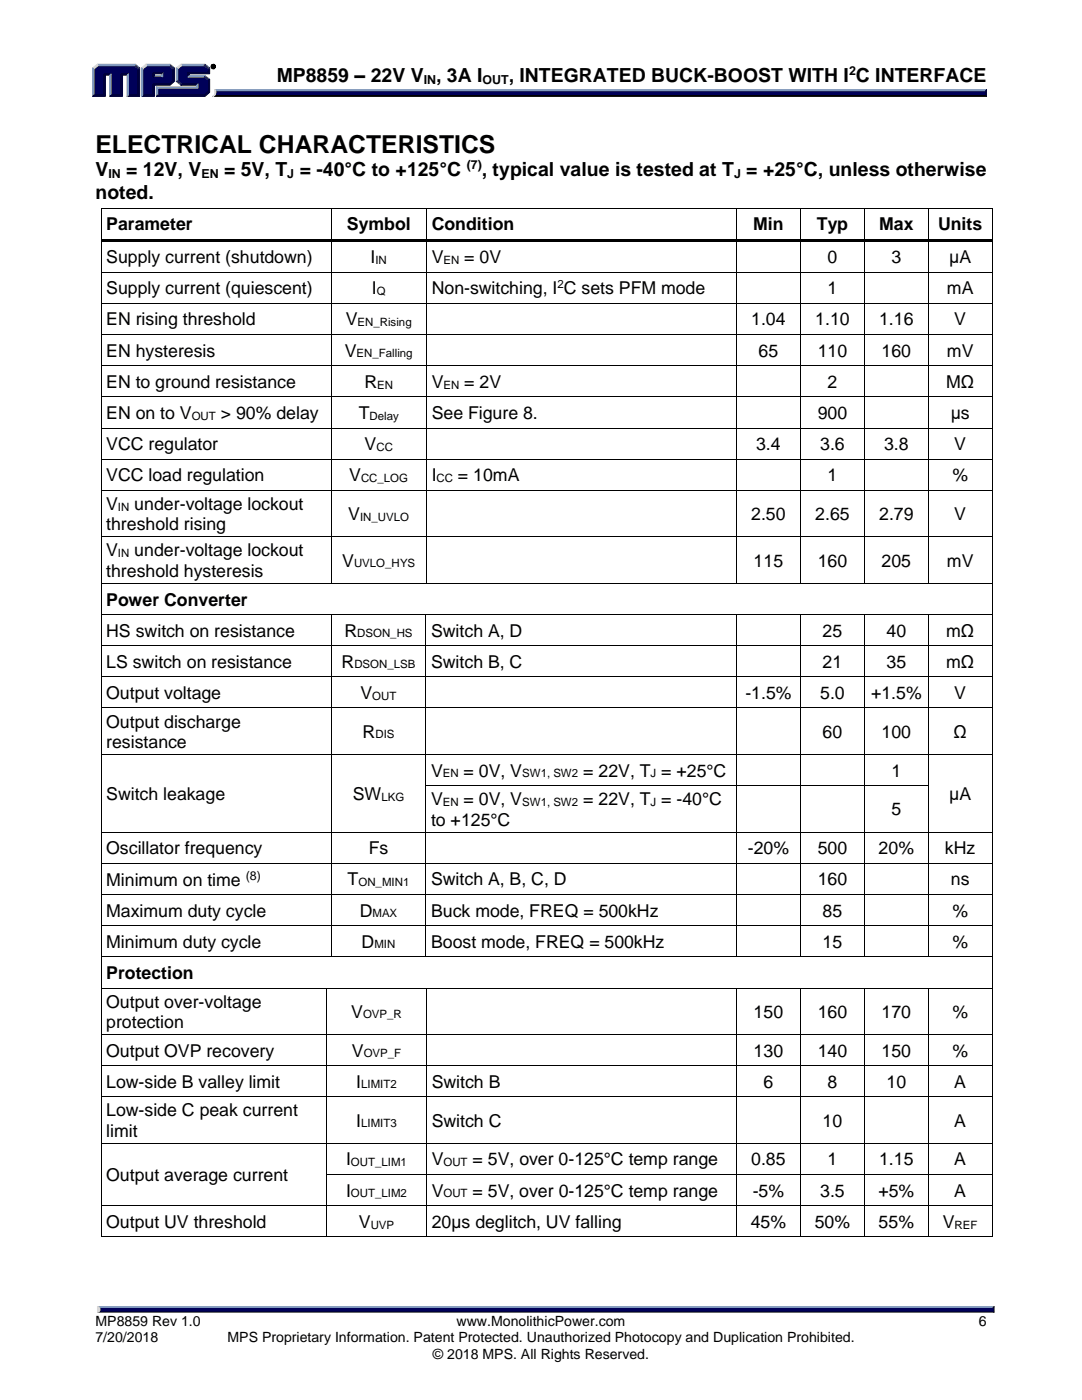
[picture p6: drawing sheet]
<svg xmlns="http://www.w3.org/2000/svg" width="216mm" height="279mm" viewBox="0 0 216 279" stroke-linecap="round" stroke-linejoin="round" font-family="sans-serif">
<g fill="#000" stroke="#000" stroke-width=".2">
<path d="M43 18.6h153.5l.4 .6h-154.4a.55 .55 0 0 0 .5-.6zM19.9 261.3h178.1l.4 .7h-178.9z"/>
<path d="M42.1 13.3a.45 .45 0 0 1 .9 0 .45 .45 0 0 1-.9 0zM42.2 13.2a.36 .36 0 0 0 .7 0 .36 .36 0 0 0-.7 0zM42.4 13.1h.4l-.2 .2 .2 .2-.3-.2-.1 .2zM42.5 13.1l.1 .2v-.1z"/>
</g>
<g fill="#7f99bf" stroke="#7f99bf" stroke-width=".2">
<path d="M19.5 260.7h178.9l-.4 .6h-178.1z"/>
<path d="M42.9 17.9h154l-.4 .7h-153.5z"/>
<path d="M30.8 15.1h1.4l.3 .3h-1.9z"/>
<path d="M36.1 12.8h4.8l-.2 .3h-4.4z"/>
<path d="M35.2 13.5l.2 .3v2.3l-.2 .2z"/>
<path d="M31.2 17.3h8v-.3l.3-.3v.9h-8z"/>
<path d="M31.2 17.3l.3 .3v1.4l-.3 .2z"/>
<path d="M37.8 15.1h3.1l-.2 .3h-3.2z"/>
<path d="M29.1 12.8h4.8l-.2 .3h-4.4z"/>
<path d="M28.2 13.5l.3 .3v5.2l-.3 .2z"/>
<path d="M32.2 14.7l.3-.2v.9l-.3-.3z"/>
<path d="M19.4 12.8h7.6l-.2 .3h-7.2z"/>
<path d="M18.5 13.5l.3 .3v5.2l-.3 .2z"/>
<path d="M22.2 14.7v4.3l-.3 .2v-4.2z"/>
<path d="M25.4 15l.2-.3v4.3l-.2 .2z"/>
</g>
<g fill="#000026" stroke="#000026" stroke-width=".2">
<path d="M198.4 260.7v1.3l-.4-.4v-.5z"/>
<path d="M196.9 17.9v1.3l-.4-.3v-.6z"/>
<path d="M36.3 16.7h3.2l-.3 .3h-3.1z"/>
<path d="M37.5 14.5h4.1v-.7l.2-.3v1.2h-4v.4l-.3 .3z"/>
<path d="M31.2 19.2l.3-.2h9.2l.9-.7v-2.3l.2-.2v2.6l-.9 .8z"/>
<path d="M30.6 16.7h3.1l.8-.6v-2.3l.3-.3v2.8l-.9 .7h-3.1v2.2h-2.6l.3-.2h2.1z"/>
<path d="M30.6 14.5h1.9l-.3 .2h-1.4v.4l-.2 .3z"/>
<path d="M27.6 13.8l.3-.3v5.7h-2.5l.2-.2h2z"/>
<path d="M20.8 14.7h1.4l-.3 .3h-.9v4.2h-2.5l.3-.2h2z"/>
<path d="M24.2 14.7h1.4l-.2 .3h-1v4.2h-2.5l.3-.2h2z"/>
</g>
<g fill="#000059" stroke="#000059" stroke-width=".2">
<path d="M19.9 261.1h178.1v.5h-178.1z"/>
<path d="M43.1 18.3h153.4v.6h-153.5z"/>
<path d="M18.8 13.8l.8-.7h7.2l.8 .7v5.2h-2v-4.3h-1.4v4.3h-2v-4.3h-1.4v4.3h-2z"/>
<path d="M28.5 13.8l.8-.7h2.2v1.4h-.9v.9h1.9v-.9h-1.3v-1.4h2.5l.8 .7v2.3l-.8 .6h-3.1v2.3h-2.1z"/>
<path d="M31.4 17.6h8v-.9h-3.1l-.9-.6v-2.3l.9-.7h4.4l.9 .7v.7h-4.1v.9h3.2l.9 .6v2.3l-.9 .7h-9.3z"/>
</g>
<g fill="#d9d9d9" stroke="#d9d9d9" stroke-width=".2">
<path d="M19.5 260.7l.4 .4v.5l-.4 .4z"/>
<path d="M42.9 17.9a.87 .87 0 0 1-.4 1.3h-.1l.5-.5z"/>
<path d="M35.2 13.5l.9-.7 .2 .3-.9 .7z"/>
<path d="M28.2 13.5l.9-.7 .2 .3-.8 .7z"/>
<path d="M18.5 13.5l.9-.7 .2 .3-.8 .7z"/>
</g>
<g fill="#195999" stroke="#195999" stroke-width=".2">
<path d="M35.2 16.3l.2-.2 .9 .6-.2 .3z"/>
<path d="M40.9 15.1l.9 .7-.2 .2-.9-.6z"/>
<path d="M33.9 12.8l.9 .7-.3 .3-.8-.7z"/>
<path d="M27 12.8l.9 .7-.3 .3-.8-.7z"/>
<path d="M40.9 12.8l.9 .7-.2 .3-.9-.7z"/>
</g>
<g fill="#000">
<path d="M20.1 41.5h.2v.7h-.2z" fill-rule="evenodd"/>
<path d="M20.1 41.5h.2v.2h-.2z" fill-rule="evenodd"/>
<path d="M20.1 47.7h.2v1.1h-.2z" fill-rule="evenodd"/>
<path d="M20.1 54.3h.2v.7h-.2z" fill-rule="evenodd"/>
<path d="M20.3 47.7h45.7v.6h-45.7z" fill-rule="evenodd"/>
<path d="M66 41.7h.2v.5h-.2z" fill-rule="evenodd"/>
<path d="M66 41.5h.2v.2h-.2z" fill-rule="evenodd"/>
<path d="M66 48.3h.2v.5h-.2z" fill-rule="evenodd"/>
<path d="M66 47.7h.5v.6h-.5z" fill-rule="evenodd"/>
<path d="M66 54.3h.2v.7h-.2z" fill-rule="evenodd"/>
<path d="M66.5 47.7h18.5v.6h-18.5z" fill-rule="evenodd"/>
<path d="M85 41.7h.2v.5h-.2z" fill-rule="evenodd"/>
<path d="M85 41.5h.2v.2h-.2z" fill-rule="evenodd"/>
<path d="M85 48.3h.2v.5h-.2z" fill-rule="evenodd"/>
<path d="M85 47.7h.6v.6h-.6z" fill-rule="evenodd"/>
<path d="M85 54.3h.2v.7h-.2z" fill-rule="evenodd"/>
<path d="M85.6 47.7h61.3v.6h-61.3z" fill-rule="evenodd"/>
<path d="M146.9 41.7h.1v.5h-.1z" fill-rule="evenodd"/>
<path d="M146.9 41.5h.1v.2h-.1z" fill-rule="evenodd"/>
<path d="M146.9 48.3h.1v.5h-.1z" fill-rule="evenodd"/>
<path d="M146.9 47.7h.5v.6h-.5z" fill-rule="evenodd"/>
<path d="M146.9 54.3h.1v.7h-.1z" fill-rule="evenodd"/>
<path d="M147.4 47.7h12.3v.6h-12.3z" fill-rule="evenodd"/>
<path d="M159.7 41.7h.1v.5h-.1z" fill-rule="evenodd"/>
<path d="M159.7 41.5h.1v.2h-.1z" fill-rule="evenodd"/>
<path d="M159.7 48.3h.1v.5h-.1z" fill-rule="evenodd"/>
<path d="M159.7 47.7h.5v.6h-.5z" fill-rule="evenodd"/>
<path d="M159.7 54.3h.1v.7h-.1z" fill-rule="evenodd"/>
<path d="M160.2 47.7h12.2v.6h-12.2z" fill-rule="evenodd"/>
<path d="M172.4 41.7h.2v.5h-.2z" fill-rule="evenodd"/>
<path d="M172.4 41.5h.2v.2h-.2z" fill-rule="evenodd"/>
<path d="M172.4 48.3h.2v.5h-.2z" fill-rule="evenodd"/>
<path d="M172.4 47.7h.5v.6h-.5z" fill-rule="evenodd"/>
<path d="M172.4 54.3h.2v.7h-.2z" fill-rule="evenodd"/>
<path d="M172.9 47.7h12.2v.6h-12.2z" fill-rule="evenodd"/>
<path d="M185.1 41.7h.2v.5h-.2z" fill-rule="evenodd"/>
<path d="M185.1 41.5h.2v.2h-.2z" fill-rule="evenodd"/>
<path d="M185.1 48.3h.2v.5h-.2z" fill-rule="evenodd"/>
<path d="M185.1 47.7h.6v.6h-.6z" fill-rule="evenodd"/>
<path d="M185.1 54.3h.2v.7h-.2z" fill-rule="evenodd"/>
<path d="M185.7 47.7h12.2v.6h-12.2z" fill-rule="evenodd"/>
<path d="M197.9 41.5h.2v.7h-.2z" fill-rule="evenodd"/>
<path d="M197.9 41.5h.2v.2h-.2z" fill-rule="evenodd"/>
<path d="M197.9 47.7h.2v1.1h-.2z" fill-rule="evenodd"/>
<path d="M197.9 54.3h.2v.7h-.2z" fill-rule="evenodd"/>
<path d="M20.1 60.5h.2v.7h-.2z" fill-rule="evenodd"/>
<path d="M20.1 66.7h.2v.7h-.2z" fill-rule="evenodd"/>
<path d="M20.1 72.9h.2v.7h-.2z" fill-rule="evenodd"/>
<path d="M20.1 79.1h.2v.7h-.2z" fill-rule="evenodd"/>
<path d="M66 60.5h.2v.7h-.2z" fill-rule="evenodd"/>
<path d="M66 66.7h.2v.7h-.2z" fill-rule="evenodd"/>
<path d="M66 72.9h.2v.7h-.2z" fill-rule="evenodd"/>
<path d="M66 79.1h.2v.7h-.2z" fill-rule="evenodd"/>
<path d="M85 60.5h.2v.7h-.2z" fill-rule="evenodd"/>
<path d="M85 66.7h.2v.7h-.2z" fill-rule="evenodd"/>
<path d="M85 72.9h.2v.7h-.2z" fill-rule="evenodd"/>
<path d="M85 79.1h.2v.7h-.2z" fill-rule="evenodd"/>
<path d="M146.9 60.5h.1v.7h-.1z" fill-rule="evenodd"/>
<path d="M146.9 66.7h.1v.7h-.1z" fill-rule="evenodd"/>
<path d="M146.9 72.9h.1v.7h-.1z" fill-rule="evenodd"/>
<path d="M146.9 79.1h.1v.7h-.1z" fill-rule="evenodd"/>
<path d="M159.7 60.5h.1v.7h-.1z" fill-rule="evenodd"/>
<path d="M159.7 66.7h.1v.7h-.1z" fill-rule="evenodd"/>
<path d="M159.7 72.9h.1v.7h-.1z" fill-rule="evenodd"/>
<path d="M159.7 79.1h.1v.7h-.1z" fill-rule="evenodd"/>
<path d="M172.4 60.5h.2v.7h-.2z" fill-rule="evenodd"/>
<path d="M172.4 66.7h.2v.7h-.2z" fill-rule="evenodd"/>
<path d="M172.4 72.9h.2v.7h-.2z" fill-rule="evenodd"/>
<path d="M172.4 79.1h.2v.7h-.2z" fill-rule="evenodd"/>
<path d="M185.1 60.5h.2v.7h-.2z" fill-rule="evenodd"/>
<path d="M185.1 66.7h.2v.7h-.2z" fill-rule="evenodd"/>
<path d="M185.1 72.9h.2v.7h-.2z" fill-rule="evenodd"/>
<path d="M185.1 79.1h.2v.7h-.2z" fill-rule="evenodd"/>
<path d="M197.9 60.5h.2v.7h-.2z" fill-rule="evenodd"/>
<path d="M197.9 66.7h.2v.7h-.2z" fill-rule="evenodd"/>
<path d="M197.9 72.9h.2v.7h-.2z" fill-rule="evenodd"/>
<path d="M197.9 79.1h.2v.7h-.2z" fill-rule="evenodd"/>
<path d="M20.1 85.4h.2v.6h-.2z" fill-rule="evenodd"/>
<path d="M20.1 91.6h.2v.7h-.2z" fill-rule="evenodd"/>
<path d="M20.1 97.8h.2v.7h-.2z" fill-rule="evenodd"/>
<path d="M66 85.4h.2v.6h-.2z" fill-rule="evenodd"/>
<path d="M66 91.6h.2v.7h-.2z" fill-rule="evenodd"/>
<path d="M66 97.8h.2v.7h-.2z" fill-rule="evenodd"/>
<path d="M85 85.4h.2v.6h-.2z" fill-rule="evenodd"/>
<path d="M85 91.6h.2v.7h-.2z" fill-rule="evenodd"/>
<path d="M85 97.8h.2v.7h-.2z" fill-rule="evenodd"/>
<path d="M146.9 85.4h.1v.6h-.1z" fill-rule="evenodd"/>
<path d="M146.9 91.6h.1v.7h-.1z" fill-rule="evenodd"/>
<path d="M146.9 97.8h.1v.7h-.1z" fill-rule="evenodd"/>
<path d="M159.7 85.4h.1v.6h-.1z" fill-rule="evenodd"/>
<path d="M159.7 91.6h.1v.7h-.1z" fill-rule="evenodd"/>
<path d="M159.7 97.8h.1v.7h-.1z" fill-rule="evenodd"/>
<path d="M172.4 85.4h.2v.6h-.2z" fill-rule="evenodd"/>
<path d="M172.4 91.6h.2v.7h-.2z" fill-rule="evenodd"/>
<path d="M172.4 97.8h.2v.7h-.2z" fill-rule="evenodd"/>
<path d="M185.1 85.4h.2v.6h-.2z" fill-rule="evenodd"/>
<path d="M185.1 91.6h.2v.7h-.2z" fill-rule="evenodd"/>
<path d="M185.1 97.8h.2v.7h-.2z" fill-rule="evenodd"/>
<path d="M197.9 85.4h.2v.6h-.2z" fill-rule="evenodd"/>
<path d="M197.9 91.6h.2v.7h-.2z" fill-rule="evenodd"/>
<path d="M197.9 97.8h.2v.7h-.2z" fill-rule="evenodd"/>
<path d="M20.1 107.1h.2v.7h-.2z" fill-rule="evenodd"/>
<path d="M20.1 116.4h.2v.7h-.2z" fill-rule="evenodd"/>
<path d="M66 107.1h.2v.7h-.2z" fill-rule="evenodd"/>
<path d="M66 116.4h.2v.2h-.2z" fill-rule="evenodd"/>
<path d="M85 107.1h.2v.7h-.2z" fill-rule="evenodd"/>
<path d="M85 116.4h.2v.2h-.2z" fill-rule="evenodd"/>
<path d="M146.9 107.1h.1v.7h-.1z" fill-rule="evenodd"/>
<path d="M146.9 116.4h.1v.2h-.1z" fill-rule="evenodd"/>
<path d="M159.7 107.1h.1v.7h-.1z" fill-rule="evenodd"/>
<path d="M159.7 116.4h.1v.2h-.1z" fill-rule="evenodd"/>
<path d="M172.4 107.1h.2v.7h-.2z" fill-rule="evenodd"/>
<path d="M172.4 116.4h.2v.2h-.2z" fill-rule="evenodd"/>
<path d="M185.1 107.1h.2v.7h-.2z" fill-rule="evenodd"/>
<path d="M185.1 116.4h.2v.2h-.2z" fill-rule="evenodd"/>
<path d="M197.9 107.1h.2v.7h-.2z" fill-rule="evenodd"/>
<path d="M197.9 116.4h.2v.7h-.2z" fill-rule="evenodd"/>
<path d="M20.1 122.6h.2v.7h-.2z" fill-rule="evenodd"/>
<path d="M20.1 128.8h.2v.7h-.2z" fill-rule="evenodd"/>
<path d="M20.1 135h.2v.7h-.2z" fill-rule="evenodd"/>
<path d="M66 122.8h.2v.5h-.2z" fill-rule="evenodd"/>
<path d="M66 122.6h.2v.2h-.2z" fill-rule="evenodd"/>
<path d="M66 128.8h.2v.7h-.2z" fill-rule="evenodd"/>
<path d="M66 135h.2v.7h-.2z" fill-rule="evenodd"/>
<path d="M84.9 122.8h.2v.5h-.2z" fill-rule="evenodd"/>
<path d="M84.9 122.6h.2v.2h-.2z" fill-rule="evenodd"/>
<path d="M84.9 128.8h.2v.7h-.2z" fill-rule="evenodd"/>
<path d="M84.9 135h.2v.7h-.2z" fill-rule="evenodd"/>
<path d="M146.9 122.8h.1v.5h-.1z" fill-rule="evenodd"/>
<path d="M146.9 122.6h.1v.2h-.1z" fill-rule="evenodd"/>
<path d="M146.9 128.8h.1v.7h-.1z" fill-rule="evenodd"/>
<path d="M146.9 135h.1v.7h-.1z" fill-rule="evenodd"/>
<path d="M159.7 122.8h.1v.5h-.1z" fill-rule="evenodd"/>
<path d="M159.7 122.6h.1v.2h-.1z" fill-rule="evenodd"/>
<path d="M159.7 128.8h.1v.7h-.1z" fill-rule="evenodd"/>
<path d="M159.7 135h.1v.7h-.1z" fill-rule="evenodd"/>
<path d="M172.4 122.8h.2v.5h-.2z" fill-rule="evenodd"/>
<path d="M172.4 122.6h.2v.2h-.2z" fill-rule="evenodd"/>
<path d="M172.4 128.8h.2v.7h-.2z" fill-rule="evenodd"/>
<path d="M172.4 135h.2v.7h-.2z" fill-rule="evenodd"/>
<path d="M185.1 122.8h.2v.5h-.2z" fill-rule="evenodd"/>
<path d="M185.1 122.6h.2v.2h-.2z" fill-rule="evenodd"/>
<path d="M185.1 128.8h.2v.7h-.2z" fill-rule="evenodd"/>
<path d="M185.1 135h.2v.7h-.2z" fill-rule="evenodd"/>
<path d="M197.9 122.6h.2v.7h-.2z" fill-rule="evenodd"/>
<path d="M197.9 128.8h.2v.7h-.2z" fill-rule="evenodd"/>
<path d="M197.9 135h.2v.7h-.2z" fill-rule="evenodd"/>
<path d="M20.1 141.2h.2v.7h-.2z" fill-rule="evenodd"/>
<path d="M20.1 150.5h.2v.7h-.2z" fill-rule="evenodd"/>
<path d="M20.1 156.8h.2v.7h-.2z" fill-rule="evenodd"/>
<path d="M66 141.2h.2v.7h-.2z" fill-rule="evenodd"/>
<path d="M66 150.5h.2v.7h-.2z" fill-rule="evenodd"/>
<path d="M66 156.8h.2v.7h-.2z" fill-rule="evenodd"/>
<path d="M84.9 141.2h.2v.7h-.2z" fill-rule="evenodd"/>
<path d="M84.9 150.5h.2v.7h-.2z" fill-rule="evenodd"/>
<path d="M84.9 156.8h.2v.7h-.2z" fill-rule="evenodd"/>
<path d="M146.9 141.2h.1v.7h-.1z" fill-rule="evenodd"/>
<path d="M146.9 150.5h.1v.7h-.1z" fill-rule="evenodd"/>
<path d="M146.9 156.8h.1v.7h-.1z" fill-rule="evenodd"/>
<path d="M159.7 141.2h.1v.7h-.1z" fill-rule="evenodd"/>
<path d="M159.7 150.5h.1v.7h-.1z" fill-rule="evenodd"/>
<path d="M159.7 156.8h.1v.7h-.1z" fill-rule="evenodd"/>
<path d="M172.4 141.2h.2v.7h-.2z" fill-rule="evenodd"/>
<path d="M172.4 150.5h.2v.7h-.2z" fill-rule="evenodd"/>
<path d="M172.4 156.8h.2v.7h-.2z" fill-rule="evenodd"/>
<path d="M185.1 141.2h.2v.7h-.2z" fill-rule="evenodd"/>
<path d="M185.1 150.5h.2v.7h-.2z" fill-rule="evenodd"/>
<path d="M185.1 156.8h.2v.7h-.2z" fill-rule="evenodd"/>
<path d="M197.9 141.2h.2v.7h-.2z" fill-rule="evenodd"/>
<path d="M197.9 150.5h.2v.7h-.2z" fill-rule="evenodd"/>
<path d="M197.9 156.8h.2v.7h-.2z" fill-rule="evenodd"/>
<path d="M20.1 166.1h.2v.7h-.2z" fill-rule="evenodd"/>
<path d="M20.1 172.3h.2v.7h-.2z" fill-rule="evenodd"/>
<path d="M20.1 178.5h.2v.7h-.2z" fill-rule="evenodd"/>
<path d="M66 166.1h.2v.7h-.2z" fill-rule="evenodd"/>
<path d="M66 172.3h.2v.7h-.2z" fill-rule="evenodd"/>
<path d="M66 178.5h.2v.7h-.2z" fill-rule="evenodd"/>
<path d="M84.9 166.1h.2v.7h-.2z" fill-rule="evenodd"/>
<path d="M84.9 172.3h.2v.7h-.2z" fill-rule="evenodd"/>
<path d="M84.9 178.5h.2v.7h-.2z" fill-rule="evenodd"/>
<path d="M146.9 166.1h.1v.7h-.1z" fill-rule="evenodd"/>
<path d="M146.9 172.3h.1v.7h-.1z" fill-rule="evenodd"/>
<path d="M146.9 178.5h.1v.7h-.1z" fill-rule="evenodd"/>
<path d="M159.7 166.1h.1v.7h-.1z" fill-rule="evenodd"/>
<path d="M159.7 172.3h.1v.7h-.1z" fill-rule="evenodd"/>
<path d="M159.7 178.5h.1v.7h-.1z" fill-rule="evenodd"/>
<path d="M172.4 166.1h.2v.7h-.2z" fill-rule="evenodd"/>
<path d="M172.4 172.3h.2v.7h-.2z" fill-rule="evenodd"/>
<path d="M172.4 178.5h.2v.7h-.2z" fill-rule="evenodd"/>
<path d="M185.1 166.1h.2v.7h-.2z" fill-rule="evenodd"/>
<path d="M185.1 172.3h.2v.7h-.2z" fill-rule="evenodd"/>
<path d="M185.1 178.5h.2v.7h-.2z" fill-rule="evenodd"/>
<path d="M197.9 166.1h.2v.7h-.2z" fill-rule="evenodd"/>
<path d="M197.9 172.3h.2v.7h-.2z" fill-rule="evenodd"/>
<path d="M197.9 178.5h.2v.7h-.2z" fill-rule="evenodd"/>
<path d="M20.1 184.7h.2v.7h-.2z" fill-rule="evenodd"/>
<path d="M20.1 190.9h.2v.7h-.2z" fill-rule="evenodd"/>
<path d="M20.1 197.1h.2v.7h-.2z" fill-rule="evenodd"/>
<path d="M65.1 197.3h.1v.5h-.1z" fill-rule="evenodd"/>
<path d="M65.1 197.1h.1v.2h-.1z" fill-rule="evenodd"/>
<path d="M66 184.7h.2v.7h-.2z" fill-rule="evenodd"/>
<path d="M66 190.9h.2v.2h-.2z" fill-rule="evenodd"/>
<path d="M84.9 184.7h.2v.7h-.2z" fill-rule="evenodd"/>
<path d="M84.9 190.9h.2v.2h-.2z" fill-rule="evenodd"/>
<path d="M85 197.3h.2v.5h-.2z" fill-rule="evenodd"/>
<path d="M85 197.1h.2v.2h-.2z" fill-rule="evenodd"/>
<path d="M146.9 184.7h.1v.7h-.1z" fill-rule="evenodd"/>
<path d="M146.9 190.9h.1v.2h-.1z" fill-rule="evenodd"/>
<path d="M146.9 197.3h.1v.5h-.1z" fill-rule="evenodd"/>
<path d="M146.9 197.1h.1v.2h-.1z" fill-rule="evenodd"/>
<path d="M159.7 184.7h.1v.7h-.1z" fill-rule="evenodd"/>
<path d="M159.7 190.9h.1v.2h-.1z" fill-rule="evenodd"/>
<path d="M159.7 197.3h.1v.5h-.1z" fill-rule="evenodd"/>
<path d="M159.7 197.1h.1v.2h-.1z" fill-rule="evenodd"/>
<path d="M172.4 184.7h.2v.7h-.2z" fill-rule="evenodd"/>
<path d="M172.4 190.9h.2v.2h-.2z" fill-rule="evenodd"/>
<path d="M172.4 197.3h.2v.5h-.2z" fill-rule="evenodd"/>
<path d="M172.4 197.1h.2v.2h-.2z" fill-rule="evenodd"/>
<path d="M185.1 184.7h.2v.7h-.2z" fill-rule="evenodd"/>
<path d="M185.1 190.9h.2v.2h-.2z" fill-rule="evenodd"/>
<path d="M185.1 197.3h.2v.5h-.2z" fill-rule="evenodd"/>
<path d="M185.1 197.1h.2v.2h-.2z" fill-rule="evenodd"/>
<path d="M197.9 184.7h.2v.7h-.2z" fill-rule="evenodd"/>
<path d="M197.9 190.9h.2v.7h-.2z" fill-rule="evenodd"/>
<path d="M197.9 197.1h.2v.7h-.2z" fill-rule="evenodd"/>
<path d="M20.1 206.4h.2v.7h-.2z" fill-rule="evenodd"/>
<path d="M20.1 212.6h.2v.7h-.2z" fill-rule="evenodd"/>
<path d="M20.1 218.8h.2v.7h-.2z" fill-rule="evenodd"/>
<path d="M65.1 206.4h.1v.7h-.1z" fill-rule="evenodd"/>
<path d="M65.1 212.6h.1v.7h-.1z" fill-rule="evenodd"/>
<path d="M65.1 218.8h.1v.7h-.1z" fill-rule="evenodd"/>
<path d="M85 206.4h.2v.7h-.2z" fill-rule="evenodd"/>
<path d="M85 212.6h.2v.7h-.2z" fill-rule="evenodd"/>
<path d="M85 218.8h.2v.7h-.2z" fill-rule="evenodd"/>
<path d="M146.9 206.4h.1v.7h-.1z" fill-rule="evenodd"/>
<path d="M146.9 212.6h.1v.7h-.1z" fill-rule="evenodd"/>
<path d="M146.9 218.8h.1v.7h-.1z" fill-rule="evenodd"/>
<path d="M159.7 206.4h.1v.7h-.1z" fill-rule="evenodd"/>
<path d="M159.7 212.6h.1v.7h-.1z" fill-rule="evenodd"/>
<path d="M159.7 218.8h.1v.7h-.1z" fill-rule="evenodd"/>
<path d="M172.4 206.4h.2v.7h-.2z" fill-rule="evenodd"/>
<path d="M172.4 212.6h.2v.7h-.2z" fill-rule="evenodd"/>
<path d="M172.4 218.8h.2v.7h-.2z" fill-rule="evenodd"/>
<path d="M185.1 206.4h.2v.7h-.2z" fill-rule="evenodd"/>
<path d="M185.1 212.6h.2v.7h-.2z" fill-rule="evenodd"/>
<path d="M185.1 218.8h.2v.7h-.2z" fill-rule="evenodd"/>
<path d="M197.9 206.4h.2v.7h-.2z" fill-rule="evenodd"/>
<path d="M197.9 212.6h.2v.7h-.2z" fill-rule="evenodd"/>
<path d="M197.9 218.8h.2v.7h-.2z" fill-rule="evenodd"/>
<path d="M20.1 228.1h.2v.7h-.2z" fill-rule="evenodd"/>
<path d="M20.1 234.4h.2v.6h-.2z" fill-rule="evenodd"/>
<path d="M65.1 228.1h.1v.7h-.1z" fill-rule="evenodd"/>
<path d="M65.1 234.4h.1v.6h-.1z" fill-rule="evenodd"/>
<path d="M85 228.1h.2v.7h-.2z" fill-rule="evenodd"/>
<path d="M85 234.4h.2v.6h-.2z" fill-rule="evenodd"/>
<path d="M146.9 228.1h.1v.7h-.1z" fill-rule="evenodd"/>
<path d="M146.9 234.4h.1v.6h-.1z" fill-rule="evenodd"/>
<path d="M159.7 228.1h.1v.7h-.1z" fill-rule="evenodd"/>
<path d="M159.7 234.4h.1v.6h-.1z" fill-rule="evenodd"/>
<path d="M172.4 228.1h.2v.7h-.2z" fill-rule="evenodd"/>
<path d="M172.4 234.4h.2v.6h-.2z" fill-rule="evenodd"/>
<path d="M185.1 228.1h.2v.7h-.2z" fill-rule="evenodd"/>
<path d="M185.1 234.4h.2v.6h-.2z" fill-rule="evenodd"/>
<path d="M197.9 228.1h.2v.7h-.2z" fill-rule="evenodd"/>
<path d="M197.9 234.4h.2v.6h-.2z" fill-rule="evenodd"/>
<path d="M20.1 240.6h.2v.7h-.2z" fill-rule="evenodd"/>
<path d="M20.1 246.8h.2v.2h-.2z" fill-rule="evenodd"/>
<path d="M20.1 246.8h.2v.2h-.2z" fill-rule="evenodd"/>
<path d="M65.1 240.6h.1v.7h-.1z" fill-rule="evenodd"/>
<path d="M65.1 246.8h.1v.2h-.1z" fill-rule="evenodd"/>
<path d="M85 240.6h.2v.7h-.2z" fill-rule="evenodd"/>
<path d="M85 246.8h.2v.2h-.2z" fill-rule="evenodd"/>
<path d="M146.9 240.6h.1v.7h-.1z" fill-rule="evenodd"/>
<path d="M146.9 246.8h.1v.2h-.1z" fill-rule="evenodd"/>
<path d="M159.7 240.6h.1v.7h-.1z" fill-rule="evenodd"/>
<path d="M159.7 246.8h.1v.2h-.1z" fill-rule="evenodd"/>
<path d="M172.4 240.6h.2v.7h-.2z" fill-rule="evenodd"/>
<path d="M172.4 246.8h.2v.2h-.2z" fill-rule="evenodd"/>
<path d="M185.1 240.6h.2v.7h-.2z" fill-rule="evenodd"/>
<path d="M185.1 246.8h.2v.2h-.2z" fill-rule="evenodd"/>
<path d="M197.9 240.6h.2v.7h-.2z" fill-rule="evenodd"/>
<path d="M197.9 246.8h.2v.2h-.2z" fill-rule="evenodd"/>
<path d="M197.9 246.8h.2v.2h-.2z" fill-rule="evenodd"/>
</g>
<g fill="none" stroke="#000" stroke-width=".2">
<path d="M20.2 42.2v5.5M20.2 48.8v5.5M20.2 55v5.5M20.3 41.6h45.7M20.3 54.4h45.7M66.1 42.2v5.5M66.1 48.8v5.5M66.1 55v5.5M66.2 41.6h18.8M66.2 54.4h18.8M85.1 42.2v5.5M85.1 48.8v5.5"/>
<path d="M85.1 55v5.5M85.2 41.6h61.7M85.2 54.4h61.7M147 42.2v5.5M147 48.8v5.5M147 55v5.5M147 41.6h12.7M147 54.4h12.7M159.7 42.2v5.5M159.7 48.8v5.5M159.7 55v5.5M159.8 41.6h12.6"/>
<path d="M159.8 54.4h12.6M172.5 42.2v5.5M172.5 48.8v5.5M172.5 55v5.5M172.6 41.6h12.5M172.6 54.4h12.5M185.2 42.2v5.5M185.2 48.8v5.5M185.2 55v5.5M185.3 41.6h12.6M185.3 54.4h12.6M198 42.2v5.5"/>
<path d="M198 48.8v5.5M198 55v5.5M20.2 61.2v5.5M20.2 67.4v5.5M20.2 73.6v5.5M20.2 79.8v5.6M20.3 60.6h45.7M20.3 66.8h45.7M20.3 73h45.7M20.3 79.2h45.7M66.1 61.2v5.5M66.1 67.4v5.5"/>
<path d="M66.1 73.6v5.5M66.1 79.8v5.6M66.2 60.6h18.8M66.2 66.8h18.8M66.2 73h18.8M66.2 79.2h18.8M85.1 61.2v5.5M85.1 67.4v5.5M85.1 73.6v5.5M85.1 79.8v5.6M85.2 60.6h61.7M85.2 66.8h61.7"/>
<path d="M85.2 73h61.7M85.2 79.2h61.7M147 61.2v5.5M147 67.4v5.5M147 73.6v5.5M147 79.8v5.6M147 60.6h12.7M147 66.8h12.7M147 73h12.7M147 79.2h12.7M159.7 61.2v5.5M159.7 67.4v5.5"/>
<path d="M159.7 73.6v5.5M159.7 79.8v5.6M159.8 60.6h12.6M159.8 66.8h12.6M159.8 73h12.6M159.8 79.2h12.6M172.5 61.2v5.5M172.5 67.4v5.5M172.5 73.6v5.5M172.5 79.8v5.6M172.6 60.6h12.5M172.6 66.8h12.5"/>
<path d="M172.6 73h12.5M172.6 79.2h12.5M185.2 61.2v5.5M185.2 67.4v5.5M185.2 73.6v5.5M185.2 79.8v5.6M185.3 60.6h12.6M185.3 66.8h12.6M185.3 73h12.6M185.3 79.2h12.6M198 61.2v5.5M198 67.4v5.5"/>
<path d="M198 73.6v5.5M198 79.8v5.6M20.2 86v5.6M20.2 92.3v5.5M20.2 98.5v8.6M20.3 85.4h45.7M20.3 91.6h45.7M20.3 97.8h45.7M66.1 86v5.6M66.1 92.3v5.5M66.1 98.5v8.6M66.2 85.4h18.8"/>
<path d="M66.2 91.6h18.8M66.2 97.8h18.8M85.1 86v5.6M85.1 92.3v5.5M85.1 98.5v8.6M85.2 85.4h61.7M85.2 91.6h61.7M85.2 97.8h61.7M147 86v5.6M147 92.3v5.5M147 98.5v8.6M147 85.4h12.7"/>
<path d="M147 91.6h12.7M147 97.8h12.7M159.7 86v5.6M159.7 92.3v5.5M159.7 98.5v8.6M159.8 85.4h12.6M159.8 91.6h12.6M159.8 97.8h12.6M172.5 86v5.6M172.5 92.3v5.5M172.5 98.5v8.6M172.6 85.4h12.5"/>
<path d="M172.6 91.6h12.5M172.6 97.8h12.5M185.2 86v5.6M185.2 92.3v5.5M185.2 98.5v8.6M185.3 85.4h12.6M185.3 91.6h12.6M185.3 97.8h12.6M198 86v5.6M198 92.3v5.5M198 98.5v8.6M20.2 107.8v8.6"/>
<path d="M20.2 117.1v5.5M20.3 107.2h45.7M20.3 116.5h45.7M66.1 107.8v8.6M66.2 107.2h18.8M66.2 116.5h18.8M85.1 107.8v8.6M85.2 107.2h61.7M85.2 116.5h61.7M147 107.8v8.6M147 107.2h12.7M147 116.5h12.7"/>
<path d="M159.7 107.8v8.6M159.8 107.2h12.6M159.8 116.5h12.6M172.5 107.8v8.6M172.6 107.2h12.5M172.6 116.5h12.5M185.2 107.8v8.6M185.3 107.2h12.6M185.3 116.5h12.6M198 107.8v8.6M198 117.1v5.5M20.2 123.3v5.5"/>
<path d="M20.2 129.5v5.5M20.2 135.7v5.5M20.3 122.7h45.7M20.3 128.9h45.7M20.3 135.1h45.7M66.1 123.3v5.5M66.1 129.5v5.5M66.1 135.7v5.5M66.2 122.7h18.7M66.2 128.9h18.7M66.2 135.1h18.7M85 123.3v5.5"/>
<path d="M85 129.5v5.5M85 135.7v5.5M85.1 122.7h61.8M85.1 128.9h61.8M85.1 135.1h61.8M147 123.3v5.5M147 129.5v5.5M147 135.7v5.5M147 122.7h12.7M147 128.9h12.7M147 135.1h12.7M159.7 123.3v5.5"/>
<path d="M159.7 129.5v5.5M159.7 135.7v5.5M159.8 122.7h12.6M159.8 128.9h12.6M159.8 135.1h12.6M172.5 123.3v5.5M172.5 129.5v5.5M172.5 135.7v5.5M172.6 122.7h12.5M172.6 128.9h12.5M172.6 135.1h12.5M185.2 123.3v5.5"/>
<path d="M185.2 129.5v5.5M185.2 135.7v5.5M185.3 122.7h12.6M185.3 128.9h12.6M185.3 135.1h12.6M198 123.3v5.5M198 129.5v5.5M198 135.7v5.5M20.2 141.9v8.6M20.2 151.2v5.6M20.2 157.5v8.6M20.3 141.3h45.7"/>
<path d="M20.3 150.6h45.7M66.1 141.9v8.6M66.1 151.2v5.6M66.1 157.5v8.6M66.2 141.3h18.7M66.2 150.6h18.7M85 141.9v8.6M85 151.2v5.6M85 157.5v8.6M85.1 141.3h61.8M85.1 150.6h61.8M85.1 156.8h61.8"/>
<path d="M147 141.9v8.6M147 151.2v5.6M147 157.5v8.6M147 141.3h12.7M147 150.6h12.7M147 156.8h12.7M159.7 141.9v8.6M159.7 151.2v5.6M159.7 157.5v8.6M159.8 141.3h12.6M159.8 150.6h12.6M159.8 156.8h12.6"/>
<path d="M172.5 141.9v8.6M172.5 151.2v5.6M172.5 157.5v8.6M172.6 141.3h12.5M172.6 150.6h12.5M172.6 156.8h12.5M185.2 141.9v8.6M185.2 151.2v5.6M185.2 157.5v8.6M185.3 141.3h12.6M185.3 150.6h12.6M198 141.9v8.6"/>
<path d="M198 151.2v5.6M198 157.5v8.6M20.2 166.8v5.5M20.2 173v5.5M20.2 179.2v5.5M20.3 166.2h45.7M20.3 172.4h45.7M20.3 178.6h45.7M66.1 166.8v5.5M66.1 173v5.5M66.1 179.2v5.5M66.2 166.2h18.7"/>
<path d="M66.2 172.4h18.7M66.2 178.6h18.7M85 166.8v5.5M85 173v5.5M85 179.2v5.5M85.1 166.2h61.8M85.1 172.4h61.8M85.1 178.6h61.8M147 166.8v5.5M147 173v5.5M147 179.2v5.5M147 166.2h12.7"/>
<path d="M147 172.4h12.7M147 178.6h12.7M159.7 166.8v5.5M159.7 173v5.5M159.7 179.2v5.5M159.8 166.2h12.6M159.8 172.4h12.6M159.8 178.6h12.6M172.5 166.8v5.5M172.5 173v5.5M172.5 179.2v5.5M172.6 166.2h12.5"/>
<path d="M172.6 172.4h12.5M172.6 178.6h12.5M185.2 166.8v5.5M185.2 173v5.5M185.2 179.2v5.5M185.3 166.2h12.6M185.3 172.4h12.6M185.3 178.6h12.6M198 166.8v5.5M198 173v5.5M198 179.2v5.5M20.2 185.4v5.5"/>
<path d="M20.2 191.6v5.5M20.2 197.8v8.6M20.3 184.8h45.7M20.3 191h45.7M20.3 197.2h44.8M65.2 197.8v8.6M65.2 197.2h19.8M66.1 185.4v5.5M66.2 184.8h18.7M66.2 191h18.7M85 185.4v5.5M85.1 184.8h61.8"/>
<path d="M85.1 191h61.8M85.1 197.8v8.6M85.2 197.2h61.7M147 185.4v5.5M147 197.8v8.6M147 184.8h12.7M147 191h12.7M147 197.2h12.7M159.7 185.4v5.5M159.7 197.8v8.6M159.8 184.8h12.6M159.8 191h12.6"/>
<path d="M159.8 197.2h12.6M172.5 185.4v5.5M172.5 197.8v8.6M172.6 184.8h12.5M172.6 191h12.5M172.6 197.2h12.5M185.2 185.4v5.5M185.2 197.8v8.6M185.3 184.8h12.6M185.3 191h12.6M185.3 197.2h12.6M198 185.4v5.5"/>
<path d="M198 191.6v5.5M198 197.8v8.6M20.2 207.1v5.5M20.2 213.3v5.5M20.2 219.5v8.6M20.3 206.5h44.8M20.3 212.7h44.8M20.3 218.9h44.8M65.2 207.1v5.5M65.2 213.3v5.5M65.2 219.5v8.6M65.2 206.5h19.8"/>
<path d="M65.2 212.7h19.8M65.2 218.9h19.8M85.1 207.1v5.5M85.1 213.3v5.5M85.1 219.5v8.6M85.2 206.5h61.7M85.2 212.7h61.7M85.2 218.9h61.7M147 207.1v5.5M147 213.3v5.5M147 219.5v8.6M147 206.5h12.7"/>
<path d="M147 212.7h12.7M147 218.9h12.7M159.7 207.1v5.5M159.7 213.3v5.5M159.7 219.5v8.6M159.8 206.5h12.6M159.8 212.7h12.6M159.8 218.9h12.6M172.5 207.1v5.5M172.5 213.3v5.5M172.5 219.5v8.6M172.6 206.5h12.5"/>
<path d="M172.6 212.7h12.5M172.6 218.9h12.5M185.2 207.1v5.5M185.2 213.3v5.5M185.2 219.5v8.6M185.3 206.5h12.6M185.3 212.7h12.6M185.3 218.9h12.6M198 207.1v5.5M198 213.3v5.5M198 219.5v8.6M20.2 228.8v5.6"/>
<path d="M20.2 235v5.6M20.3 228.2h44.8M65.2 228.8v5.6M65.2 235v5.6M65.2 228.2h19.8M65.2 234.4h19.8M85.1 228.8v5.6M85.1 235v5.6M85.2 228.2h61.7M85.2 234.4h61.7M147 228.8v5.6M147 235v5.6"/>
<path d="M147 228.2h12.7M147 234.4h12.7M159.7 228.8v5.6M159.7 235v5.6M159.8 228.2h12.6M159.8 234.4h12.6M172.5 228.8v5.6M172.5 235v5.6M172.6 228.2h12.5M172.6 234.4h12.5M185.2 228.8v5.6M185.2 235v5.6"/>
<path d="M185.3 228.2h12.6M185.3 234.4h12.6M198 228.8v5.6M198 235v5.6M20.2 241.3v5.5M20.3 240.7h44.8M20.3 246.9h44.8M65.2 241.3v5.5M65.2 240.7h19.8M65.2 246.9h19.8M85.1 241.3v5.5M85.2 240.7h61.7"/>
<path d="M85.2 246.9h61.7M147 241.3v5.5M147 240.7h12.7M147 246.9h12.7M159.7 241.3v5.5M159.8 240.7h12.6M159.8 246.9h12.6M172.5 241.3v5.5M172.6 240.7h12.5M172.6 246.9h12.5M185.2 241.3v5.5M185.3 240.7h12.6"/>
<path d="M185.3 246.9h12.6M198 241.3v5.5"/>
</g>
<text font-size="4.9" x="19" y="30.5">ELECTRICAL CHARACTERISTICS</text>
<g font-size="3.9">
<text x="55.2" y="16.3">MP8859 – 22V V , 3A I</text>
<text x="101.5" y="16.3">, INTEGRATED BUCK-BOOST WITH I C INTERFACE</text>
<text x="19" y="35.2">V</text>
<text x="25.2" y="35.2">= 12V, V</text>
<text x="44.7" y="35.2">= 5V, T = -40°C to +125°C</text>
<text x="96.1" y="35.2">, typical value is tested at T = +25°C, unless otherwise</text>
<text x="19" y="39.6">noted.</text>
</g>
<g font-size="3.5">
<text x="21.2" y="46">Parameter</text>
<text x="69.2" y="46">Symbol</text>
<text x="86.1" y="46">Condition</text>
<text x="150.3" y="46">Min</text>
<text x="163" y="46">Typ</text>
<text x="175.4" y="46">Max</text>
<text x="187.2" y="46">Units</text>
<text x="21.2" y="52.5">Supply current (shutdown)</text>
<text x="73.9" y="52.5">I</text>
<text x="86.1" y="52.5">V</text>
<text x="92.6" y="52.5">= 0V</text>
<text x="165.1" y="52.5">0</text>
<text x="177.9" y="52.5">3</text>
<text x="189.4" y="52.5">μA</text>
<text x="21.2" y="58.7">Supply current (quiescent)</text>
<text x="74.2" y="58.7">I</text>
<text x="86.1" y="58.7">Non-switching, I C sets PFM mode</text>
<text x="165.1" y="58.7">1</text>
<text x="189" y="58.7">mA</text>
<text x="21.2" y="64.9">EN rising threshold</text>
<text x="69" y="64.9">V</text>
<text x="149.9" y="64.9">1.04</text>
<text x="162.7" y="64.9">1.10</text>
<text x="175.4" y="64.9">1.16</text>
<text x="190.4" y="64.9">V</text>
<text x="21.2" y="71.1">EN hysteresis</text>
<text x="68.8" y="71.1">V</text>
<text x="151.4" y="71.1">65</text>
<text x="163.2" y="71.1">110</text>
<text x="175.9" y="71.1">160</text>
<text x="189" y="71.1">mV</text>
<text x="21.2" y="77.4">EN to ground resistance</text>
<text x="72.7" y="77.4">R</text>
<text x="86.1" y="77.4">V</text>
<text x="92.6" y="77.4">= 2V</text>
<text x="165.1" y="77.4">2</text>
<text x="188.8" y="77.4">MΩ</text>
<text x="21.2" y="83.6">EN on to V</text>
<text x="44.1" y="83.6">&gt; 90% delay</text>
<text x="71.6" y="83.6">T</text>
<text x="86.1" y="83.6">See Figure 8.</text>
<text x="163.2" y="83.6">900</text>
<text x="189.7" y="83.6">μs</text>
<text x="21.2" y="89.8">VCC regulator</text>
<text x="72.8" y="89.8">V</text>
<text x="150.9" y="89.8">3.4</text>
<text x="163.7" y="89.8">3.6</text>
<text x="176.4" y="89.8">3.8</text>
<text x="190.4" y="89.8">V</text>
<text x="21.2" y="96">VCC load regulation</text>
<text x="69.7" y="96">V</text>
<text x="86.1" y="96">I</text>
<text x="91.4" y="96">= 10mA</text>
<text x="165.1" y="96">1</text>
<text x="190" y="96">%</text>
<text x="21.2" y="101.7">V</text>
<text x="26.8" y="101.7">under-voltage lockout</text>
<text x="21.2" y="105.8">threshold rising</text>
<text x="69.5" y="103.7">V</text>
<text x="149.9" y="103.7">2.50</text>
<text x="162.7" y="103.7">2.65</text>
<text x="175.4" y="103.7">2.79</text>
<text x="190.4" y="103.7">V</text>
<text x="21.2" y="111">V</text>
<text x="26.8" y="111">under-voltage lockout</text>
<text x="68.3" y="113.1">V</text>
<text x="150.4" y="113.1">115</text>
<text x="163.2" y="113.1">160</text>
<text x="175.9" y="113.1">205</text>
<text x="189" y="113.1">mV</text>
<text x="21.2" y="115.1">threshold hysteresis</text>
<text x="21.2" y="120.8">Power Converter</text>
<text x="21.2" y="127">HS switch on resistance</text>
<text x="68.7" y="127">R</text>
<text x="86" y="127">Switch A, D</text>
<text x="164.1" y="127">25</text>
<text x="176.9" y="127">40</text>
<text x="188.8" y="127">mΩ</text>
<text x="21.2" y="133.2">LS switch on resistance</text>
<text x="68.1" y="133.2">R</text>
<text x="86" y="133.2">Switch B, C</text>
<text x="164.1" y="133.2">21</text>
<text x="176.9" y="133.2">35</text>
<text x="188.8" y="133.2">mΩ</text>
<text x="21.2" y="139.5">Output voltage</text>
<text x="71.9" y="139.5">V</text>
<text x="148.7" y="139.5">-1.5%</text>
<text x="163.7" y="139.5">5.0</text>
<text x="173.8" y="139.5">+1.5%</text>
<text x="190.4" y="139.5">V</text>
<text x="21.2" y="145.2">Output discharge</text>
<text x="21.2" y="149.2">resistance</text>
<text x="72.4" y="147.2">R</text>
<text x="164.1" y="147.2">60</text>
<text x="175.9" y="147.2">100</text>
<text x="190.3" y="147.2">Ω</text>
<text x="86" y="155">V</text>
<text x="92.5" y="155">= 0V, V</text>
<text x="116.4" y="155">= 22V, T = +25°C</text>
<text x="177.9" y="155">1</text>
<text x="21.2" y="159.6">Switch leakage</text>
<text x="70.4" y="159.6">SW</text>
<text x="86" y="160.7">V</text>
<text x="92.5" y="160.7">= 0V, V</text>
<text x="116.4" y="160.7">= 22V, T = -40°C</text>
<text x="189.4" y="159.6">μA</text>
<text x="86" y="164.8">to +125°C</text>
<text x="177.9" y="162.7">5</text>
<text x="21.2" y="170.5">Oscillator frequency</text>
<text x="73.6" y="170.5">Fs</text>
<text x="149.2" y="170.5">-20%</text>
<text x="163.2" y="170.5">500</text>
<text x="175.3" y="170.5">20%</text>
<text x="188.6" y="170.5">kHz</text>
<text x="21.2" y="176.8">Minimum on time</text>
<text x="69.4" y="176.7">T</text>
<text x="86" y="176.7">Switch A, B, C, D</text>
<text x="163.2" y="176.7">160</text>
<text x="189.7" y="176.7">ns</text>
<text x="21.2" y="182.9">Maximum duty cycle</text>
<text x="71.8" y="182.9">D</text>
<text x="86" y="182.9">Buck mode, FREQ = 500kHz</text>
<text x="164.1" y="182.9">85</text>
<text x="190" y="182.9">%</text>
<text x="21.2" y="189.1">Minimum duty cycle</text>
<text x="72.2" y="189.1">D</text>
<text x="86" y="189.1">Boost mode, FREQ = 500kHz</text>
<text x="164.1" y="189.1">15</text>
<text x="190" y="189.1">%</text>
<text x="21.2" y="195.4">Protection</text>
<text x="21.2" y="201.1">Output over-voltage</text>
<text x="70.1" y="203.1">V</text>
<text x="150.4" y="203.1">150</text>
<text x="163.2" y="203.1">160</text>
<text x="175.9" y="203.1">170</text>
<text x="190" y="203.1">%</text>
<text x="21.2" y="205.1">protection</text>
<text x="21.2" y="210.9">Output OVP recovery</text>
<text x="70.2" y="210.9">V</text>
<text x="150.4" y="210.9">130</text>
<text x="163.2" y="210.9">140</text>
<text x="175.9" y="210.9">150</text>
<text x="190" y="210.9">%</text>
<text x="21.2" y="217.1">Low-side B valley limit</text>
<text x="71.1" y="217.1">I</text>
<text x="86.1" y="217.1">Switch B</text>
<text x="152.4" y="217.1">6</text>
<text x="165.1" y="217.1">8</text>
<text x="176.9" y="217.1">10</text>
<text x="190.4" y="217.1">A</text>
<text x="21.2" y="222.8">Low-side C peak current</text>
<text x="21.2" y="226.9">limit</text>
<text x="71.1" y="224.8">I</text>
<text x="86.1" y="224.8">Switch C</text>
<text x="164.1" y="224.8">10</text>
<text x="190.4" y="224.8">A</text>
<text x="69.1" y="232.6">I</text>
<text x="86.1" y="232.6">V</text>
<text x="94.3" y="232.6">= 5V, over 0-125°C temp range</text>
<text x="149.9" y="232.6">0.85</text>
<text x="165.1" y="232.6">1</text>
<text x="175.4" y="232.6">1.15</text>
<text x="190.4" y="232.6">A</text>
<text x="21.2" y="235.7">Output average current</text>
<text x="69.1" y="238.8">I</text>
<text x="86.1" y="238.8">V</text>
<text x="94.3" y="238.8">= 5V, over 0-125°C temp range</text>
<text x="150.2" y="238.8">-5%</text>
<text x="163.7" y="238.8">3.5</text>
<text x="175.3" y="238.8">+5%</text>
<text x="190.4" y="238.8">A</text>
<text x="21.2" y="245">Output UV threshold</text>
<text x="71.6" y="245">V</text>
<text x="86.1" y="245">20µs deglitch, UV falling</text>
<text x="149.8" y="245">45%</text>
<text x="162.6" y="245">50%</text>
<text x="175.3" y="245">55%</text>
<text x="188.1" y="245">V</text>
</g>
<g font-size="2.8">
<text x="19" y="264.7">MP8859 Rev 1.0</text>
<text x="19" y="267.9">7/20/2018</text>
<text x="45.4" y="267.9">MPS Proprietary Information. Patent Protected. Unauthorized Photocopy and Duplication Prohibited.</text>
<text x="91.1" y="264.7">www.MonolithicPower.com</text>
<text x="195.3" y="264.7">6</text>
<text x="86.4" y="271.2">© 2018 MPS. All Rights Reserved.</text>
</g>
<g font-size="2.5">
<text x="84.5" y="16.7">IN</text>
<text x="96.3" y="16.7">OUT</text>
<text x="169.4" y="14.9">2</text>
<text x="21.6" y="35.5">IN</text>
<text x="40.2" y="35.5">EN</text>
<text x="57.3" y="35.5">J</text>
<text x="93.1" y="33.8">(7)</text>
<text x="146.5" y="35.5">J</text>
<text x="49" y="175.6">(8)</text>
</g>
<g font-size="2.3">
<text x="74.9" y="52.7">IN</text>
<text x="88.5" y="52.7">EN</text>
<text x="75.2" y="58.9">Q</text>
<text x="111.2" y="57.5">2</text>
<text x="71.3" y="65.1">EN_Rising</text>
<text x="71.1" y="71.3">EN_Falling</text>
<text x="75.3" y="77.5">EN</text>
<text x="88.5" y="77.5">EN</text>
<text x="38.3" y="83.7">OUT</text>
<text x="73.7" y="83.7">Delay</text>
<text x="75.1" y="89.9">CC</text>
<text x="23.5" y="101.9">IN</text>
<text x="72" y="96.2">CC_LOG</text>
<text x="87.1" y="96.2">CC</text>
<text x="71.8" y="103.9">IN_UVLO</text>
<text x="23.5" y="111.2">IN</text>
<text x="70.6" y="113.2">UVLO_HYS</text>
<text x="71.3" y="127.2">DSON_HS</text>
<text x="70.7" y="133.4">DSON_LSB</text>
<text x="74.3" y="139.6">OUT</text>
<text x="74.9" y="147.4">DIS</text>
<text x="88.4" y="155.1">EN</text>
<text x="104.2" y="155.1">SW1, SW2</text>
<text x="129.8" y="155.1">J</text>
<text x="76.1" y="159.8">LKG</text>
<text x="88.4" y="160.9">EN</text>
<text x="104.2" y="160.9">SW1, SW2</text>
<text x="129.8" y="160.9">J</text>
<text x="71.5" y="176.9">ON_MIN1</text>
<text x="74.3" y="183.1">MAX</text>
<text x="74.7" y="189.3">MIN</text>
<text x="72.4" y="203.3">OVP_R</text>
<text x="72.6" y="211">OVP_F</text>
<text x="72.1" y="217.2">LIMIT2</text>
<text x="72.1" y="225">LIMIT3</text>
<text x="70" y="232.8">OUT_LIM1</text>
<text x="88.5" y="232.8">OUT</text>
<text x="70" y="239">OUT_LIM2</text>
<text x="88.5" y="239">OUT</text>
<text x="74" y="245.2">UVP</text>
<text x="190.5" y="245.2">REF</text>
</g>
</svg>
